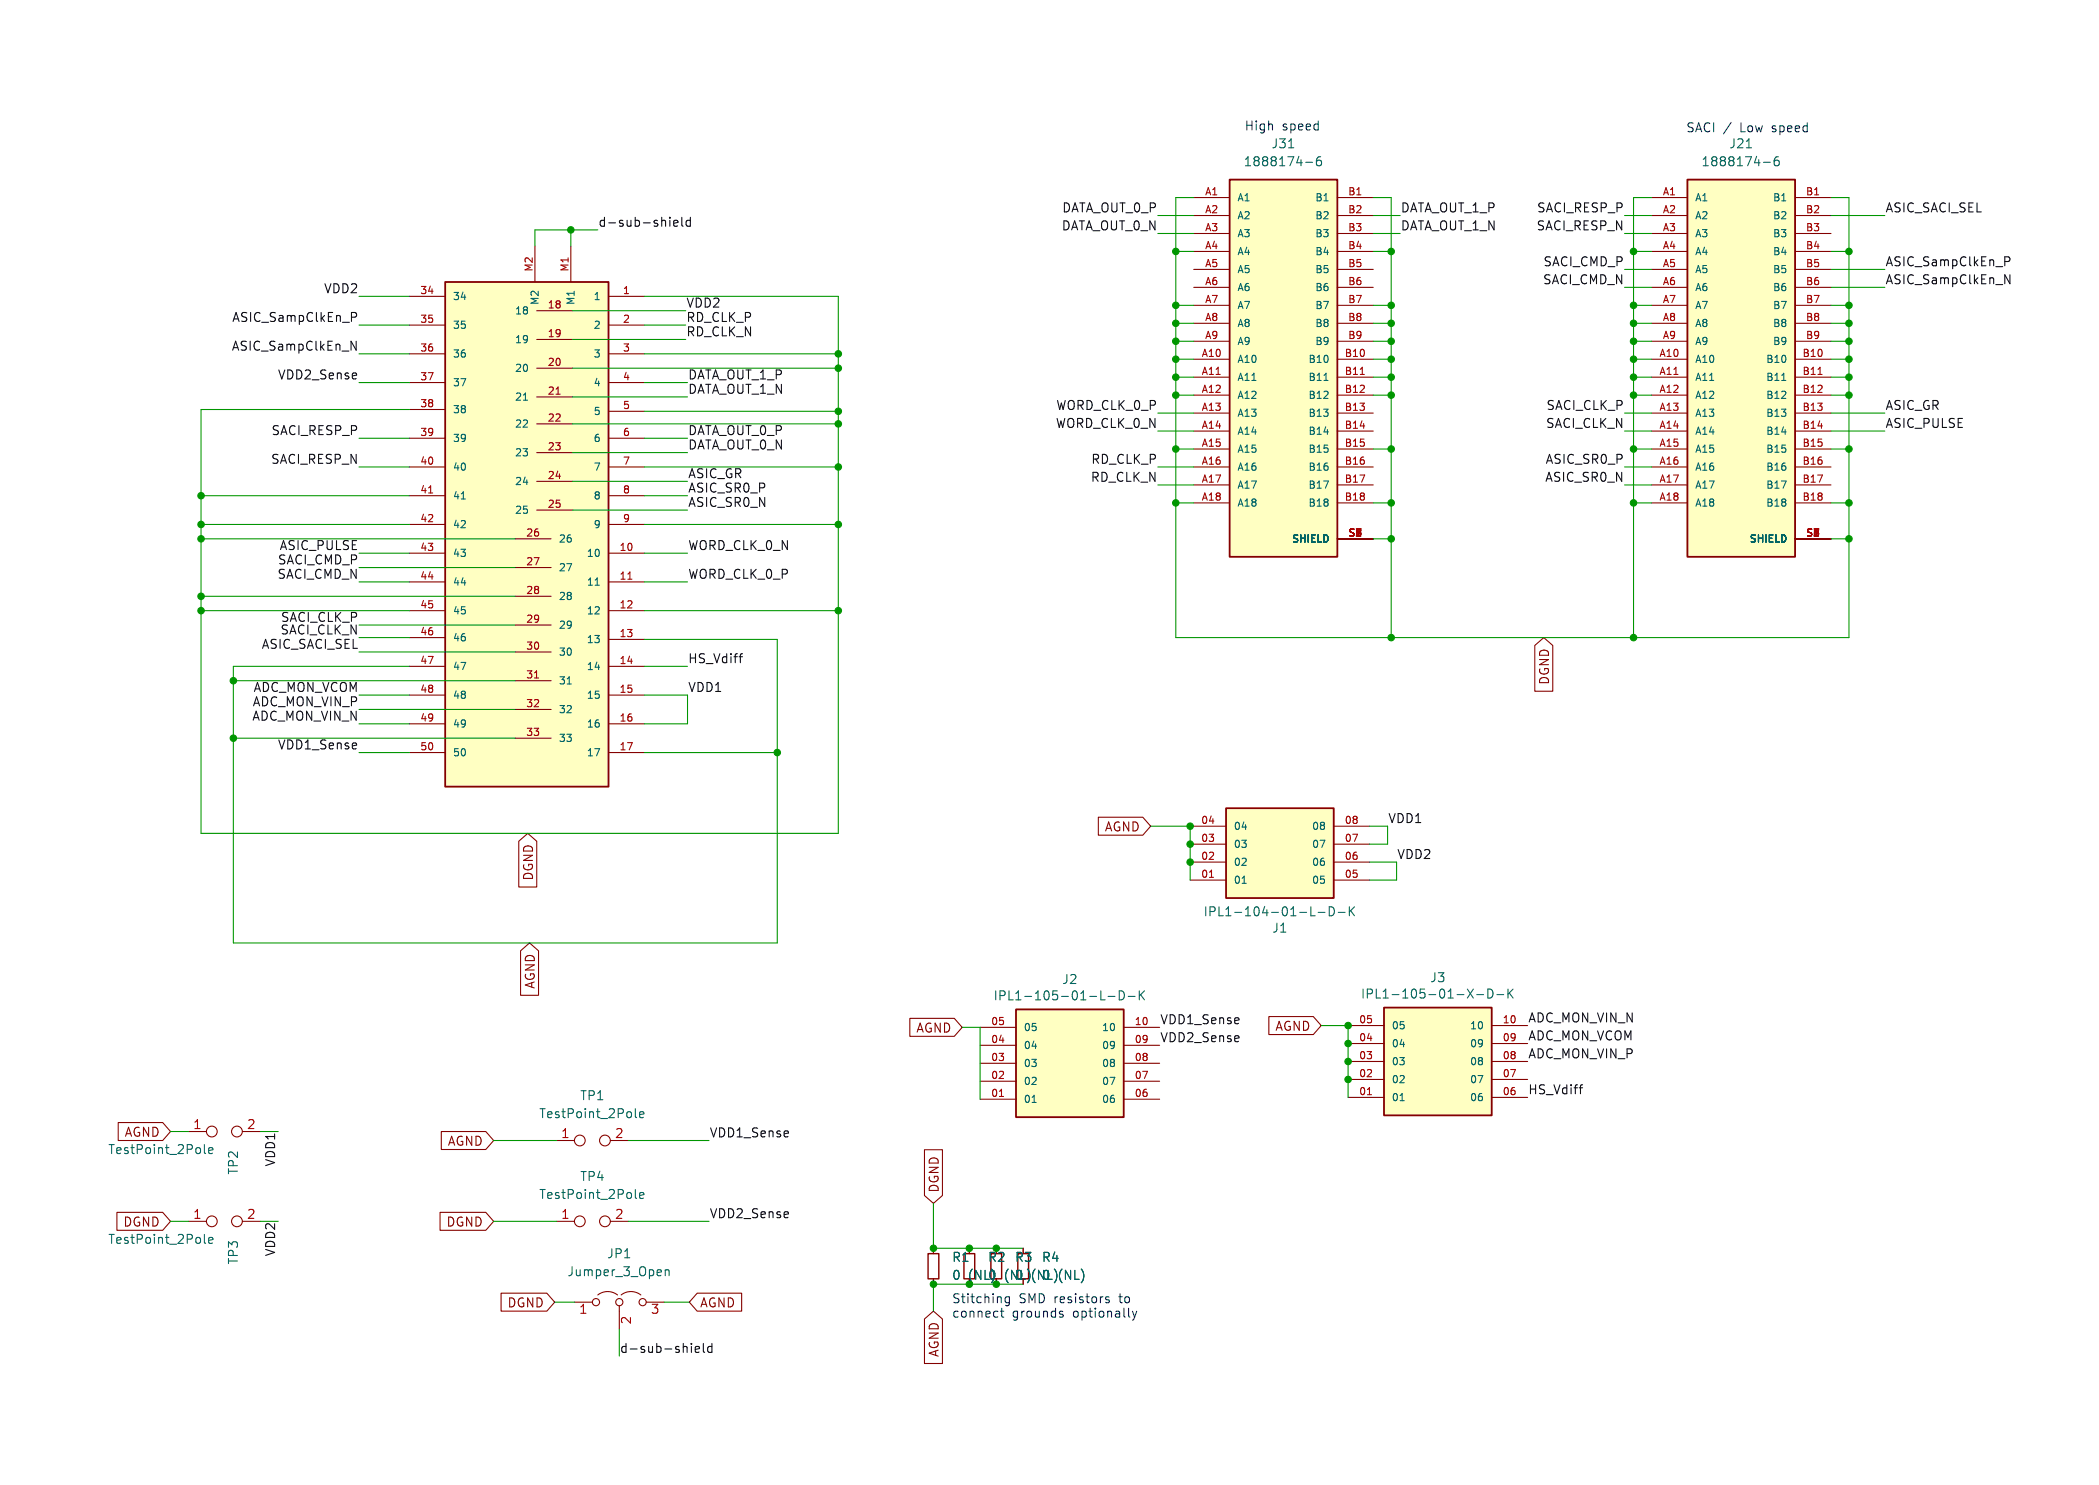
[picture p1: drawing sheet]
<svg xmlns="http://www.w3.org/2000/svg" width="297mm" height="210mm" viewBox="0 0 297 210" stroke-linecap="round" stroke-linejoin="round" font-family="sans-serif">
<g fill="#ffffc2" stroke="#ffffc2" stroke-width=".14">
<path d="M174 25.4h15.2v53.3h-15.2z"/>
<path d="M143.8 142.7h15.2v15.3h-15.2z"/>
<path d="M195.8 142.5h15.3v15.2h-15.3z"/>
<path d="M173.5 114.3h15.2v12.7h-15.2z"/>
<path d="M238.8 25.4h15.2v53.3h-15.2z"/>
<path d="M63 39.9h23.1v71.4h-23.1z"/>
</g>
<path d="M63 39.9h23.1v71.4h-23.1zM174 25.4h15.2v53.3h-15.2zM238.8 25.4h15.2v53.3h-15.2zM173.5 114.3h15.2v12.7h-15.2zM143.8 142.7h15.2v15.3h-15.2zM195.8 142.5h15.3v15.2h-15.3z" fill="none" stroke="#840000" stroke-width=".25"/>
<g fill="none" stroke="#840000" stroke-width=".15">
<path d="M75.7 34.8v5.1M80.8 34.8v5.1M168.9 27.9h5.1M168.9 30.5h5.1M168.9 33h5.1M168.9 35.6h5.1M168.9 38.1h5.1M189.2 27.9h5.1M189.2 30.5h5.1M189.2 33h5.1M189.2 35.6h5.1M189.2 38.1h5.1"/>
<path d="M233.7 27.9h5.1M233.7 30.5h5.1M233.7 33h5.1M233.7 35.6h5.1M233.7 38.1h5.1M254 27.9h5.1M254 30.5h5.1M254 33h5.1M254 35.6h5.1M254 38.1h5.1M57.9 41.9h5.1M57.9 46h5.1"/>
<path d="M57.9 50h5.1M57.9 54.1h5.1M57.9 57.9h5.1M75.9 43.9h5.1M75.9 48h5.1M75.9 52.1h5.1M75.9 56.1h5.1M75.9 59.9h5.1M86.1 41.9h5.1M86.1 46h5.1M86.1 50h5.1M86.1 54.1h5.1"/>
<path d="M86.1 58.2h5.1M168.9 50.8h5.1M168.9 53.3h5.1M168.9 55.9h5.1M168.9 58.4h5.1M168.9 40.6h5.1M168.9 43.2h5.1M168.9 45.7h5.1M168.9 48.3h5.1M189.2 50.8h5.1M189.2 53.3h5.1M189.2 55.9h5.1"/>
<path d="M189.2 58.4h5.1M189.2 40.6h5.1M189.2 43.2h5.1M189.2 45.7h5.1M189.2 48.3h5.1M233.7 50.8h5.1M233.7 53.3h5.1M233.7 55.9h5.1M233.7 58.4h5.1M233.7 40.6h5.1M233.7 43.2h5.1M233.7 45.7h5.1"/>
<path d="M233.7 48.3h5.1M254 50.8h5.1M254 53.3h5.1M254 55.9h5.1M254 58.4h5.1M254 40.6h5.1M254 43.2h5.1M254 45.7h5.1M254 48.3h5.1M57.9 66h5.1M57.9 78.2h5.1M57.9 62h5.1"/>
<path d="M57.9 70.1h5.1M57.9 74.2h5.1M72.9 76.2h5.1M75.9 64h5.1M75.9 68.1h5.1M75.9 72.1h5.1M86.1 66h5.1M86.1 78.2h5.1M86.1 62h5.1M86.1 70.1h5.1M86.1 74.2h5.1M168.9 61h5.1"/>
<path d="M168.9 63.5h5.1M168.9 66h5.1M168.9 68.6h5.1M168.9 71.1h5.1M189.2 61h5.1M189.2 63.5h5.1M189.2 66h5.1M189.2 68.6h5.1M189.2 71.1h5.1M189.2 76.2h5.1M233.7 61h5.1M233.7 63.5h5.1"/>
<path d="M233.7 66h5.1M233.7 68.6h5.1M233.7 71.1h5.1M254 61h5.1M254 63.5h5.1M254 66h5.1M254 68.6h5.1M254 71.1h5.1M254 76.2h5.1M57.9 82.3h5.1M57.9 86.4h5.1M57.9 94.2h5.1"/>
<path d="M57.9 98.3h5.1M57.9 90.2h5.1M72.9 80.3h5.1M72.9 84.3h5.1M72.9 88.4h5.1M72.9 92.2h5.1M72.9 96.3h5.1M86.1 82.3h5.1M86.1 86.4h5.1M86.1 90.4h5.1M86.1 94.2h5.1M86.1 98.3h5.1"/>
<path d="M217.2 91.3l1.2-1.1 1.3 1.1v6.5h-2.5zM57.9 102.4h5.1M57.9 106.4h5.1M72.9 100.3h5.1M72.9 104.4h5.1M73.4 119l1.3-1.1 1.2 1.1v6.4h-2.5zM86.1 102.4h5.1M86.1 106.4h5.1M155.4 115.6h6.3l1.1 1.2-1.1 1.3h-6.3zM168.4 119.4h5.1M168.4 116.8h5.1M188.7 119.4h5.1"/>
<path d="M188.7 116.8h5.1M73.7 134.5l1.2-1.1 1.3 1.1v6.3h-2.5zM168.4 124.5h5.1M168.4 121.9h5.1M188.7 124.5h5.1M188.7 121.9h5.1M16.7 158.7h6.3l1.1 1.3-1.1 1.3h-6.3zM128.7 144h6.3l1.1 1.3-1.1 1.3h-6.3zM138.7 155.4h5.1M138.7 152.9h5.1M138.7 150.4h5.1M138.7 147.8h5.1"/>
<path d="M138.7 145.3h5.1M159 155.4h5.1M159 152.9h5.1M159 150.4h5.1M159 147.8h5.1M159 145.3h5.1M179.5 143.8h6.3l1.1 1.2-1.1 1.3h-6.3zM190.8 155.2h5M190.8 152.7h5M190.8 150.1h5M190.8 147.6h5M190.8 145h5"/>
<path d="M211.1 155.2h5.1M211.1 152.7h5.1M211.1 150.1h5.1M211.1 147.6h5.1M211.1 145h5.1M16.5 171.4h6.5l1.1 1.3-1.1 1.3h-6.5zM26.7 160h2.5M26.7 172.7h2.5M34.3 160h2.5M34.3 172.7h2.5M62.3 171.4h6.4l1.1 1.3-1.1 1.3h-6.4zM62.4 160h6.3l1.1 1.3-1.1 1.3h-6.3z"/>
<path d="M78.7 172.7h2.6M78.7 161.3h2.6M86.4 172.7h2.5M86.4 161.3h2.5M130.8 162.6h2.6v6.5l-1.3 1.1-1.3-1.1zM132.1 176.5v.8M137.2 176.5v.8M141 176.5v.8M144.8 176.5v.8M70.9 182.9h6.5l1.1 1.3-1.1 1.2h-6.5zM81.3 184.2h2.5M84.6 183.1a2.26 2.26 0 0 1 2.8 0"/>
<path d="M87.6 184.7v3.3M87.9 183.1a2.26 2.26 0 0 1 2.8 0M91.4 184.2h2.6M98.6 182.9h6.3v2.5h-6.3l-1.1-1.2zM130.8 186.5l1.3-1.1 1.3 1.1v6.3h-2.6zM132.1 180.8v.8"/>
<circle cx="30" cy="160" r=".76"/>
<circle cx="30" cy="172.7" r=".76"/>
<circle cx="33.5" cy="160" r=".76"/>
<circle cx="33.5" cy="172.7" r=".76"/>
<circle cx="82" cy="172.7" r=".76"/>
<circle cx="82" cy="161.3" r=".76"/>
<circle cx="85.6" cy="161.3" r=".76"/>
<circle cx="85.6" cy="172.7" r=".76"/>
<circle cx="84.3" cy="184.2" r=".51"/>
<circle cx="87.6" cy="184.2" r=".51"/>
<circle cx="90.9" cy="184.2" r=".51"/>
</g>
<path d="M78.7 55.7h.6M172.1 53h.6M192.5 53h.6M236.8 53h.6M257.2 53h.6M60.6 69.7h.6M75.6 95.9h.6M88.8 81.9h.6M171.1 124.1h.6M141.4 155.1h.6M193.5 154.8h.6" fill="none" stroke="#a90000" stroke-width=".15"/>
<g fill="none" stroke="#006464" stroke-width=".15">
<path d="M182.3 20.9h.8M184.8 23h.9M186.9 22.2a.5 .5 0 0 0-.6 .5v.5l.1 .2h.4l.1-.1 .1-.4-.1-.2h-.4l-.2 .2M247.1 20.9h.7M249.5 23h1M251.6 22.2a.5 .5 0 0 0-.6 .5v.5l.2 .2h.3l.2-.1 .1-.4-.2-.2h-.3l-.3 .2M74.1 56.6h.5M187.3 53.8h.6M252.1 53.8h.6M65.3 70.6h.5M80.3 96.7h.5M84.2 82.8h.6"/>
<path d="M175.8 124.9h.5M185.5 129.5h.6M186.5 129h1M188.1 128.2a.64 .64 0 0 1 .7 .7 .64 .64 0 0 1-.7 .6zM189.4 129h.9M190.9 128.2v1.3M191.1 128.8l.6 .7M191.7 128.2l-.8 .8M207.6 139.9l.9 1.2M208.5 139.9l-.9 1.2M210.5 139.9a.64 .64 0 0 1 .8 .6 .64 .64 0 0 1-.8 .6zM213.4 139.9v1.2"/>
<path d="M214.1 139.9l-.7 .7M89.9 156.8v1.1l.2 .2M90.5 157.6l.6-.1-.1-.2-.3-.1-.2 .2 .1 .6h.4M146 155.9h.6M155.8 141.4h.6M156.8 140.9h1M158.4 140.1a.64 .64 0 0 1 .7 .7 .64 .64 0 0 1-.7 .6zM159.6 140.9h1M161.2 140.1v1.3M161.4 140.7l.5 .7M161.9 140.1l-.7 .8M198.1 155.7h.6"/>
<path d="M209 140.7h.9M211.8 140.7h1M213.6 140.4l.5 .7M28.9 161.9v1.1l.2 .1M28.9 174.6v1.1l.2 .1M29.5 162.7l.6-.1v-.2l-.4-.1-.2 .2 .1 .6h.5M29.5 175.4l.6-.1v-.2l-.4-.1-.2 .2 .1 .6h.5M89.9 168.2v1.1l.2 .2M90.5 169.1l.6-.2-.1-.2-.3-.1-.2 .2 .1 .6h.4M94.1 179.6v.8M94.1 179.7l.2-.1h.3l.1 .8"/>
</g>
<path d="M131.3 177.3h1.5v3.5h-1.5zM136.4 177.3h1.5v3.5h-1.5zM140.2 177.3h1.5v3.5h-1.5zM144 177.3h1.5v3.5h-1.5z" fill="none" stroke="#840000" stroke-width=".2"/>
<g fill="none" stroke="#0f0f0f" stroke-width=".15">
<path d="M94.8 30.7v.2M94.8 31.2v.8M95.3 31.6l.6-.1v-.3h-.4l-.2 .1 .1 .6h.5M96.5 30.7v1.1l.2 .2M97.7 31.2h-.4l-.2 .2v.4l.1 .1h.5M97.7 30.7v1.3M283.7 36.3h.5l.2 .3-.1 .3-.6 .1M283.7 38.9l.7 1.2v-1.2M49.7 48.3l.7 1.2v-1.2M49.7 44.2h.5l.3 .2-.2 .4-.6 .1M104.6 92.9h.5M105.1 92.5h-.3"/>
<path d="M223.5 153.8h.4M223.9 153.4l-.2 .1M97.8 190v.1M97.8 190.4v.9M98.4 190.8l.6-.1-.1-.2-.3-.1-.2 .2v.6h.5M99.5 190v1.1l.2 .2M100.7 190.5l-.3-.1-.3 .3v.3l.1 .2h.5M100.7 190v1.3"/>
</g>
<path d="M141.6 185.4h.4M141.7 185v1.1l.1 .1 .2 .1M142.8 183.4v1l-.2 .3-.3-.1M142.8 183.4h-.3l-.3 .2v.4l.1 .2h.5M150.1 185.4l.3 .1M150.1 185.9h.3v.2l-.1 .2h-.3M156.5 183.7l.4 .2 .1 .2-.2 .1h-.4M156.5 183.4h.4M160.2 185.4l.3 .9M160.5 186.3l-.1 .3-.2 .1M160.8 185.4l-.3 .9" fill="none" stroke="#0000c2" stroke-width=".15"/>
<g fill="none" stroke="#009600" stroke-width=".15">
<path d="M80.8 32.5v2.3M84.6 32.5h-8.9v2.3M163.8 33h5.1M163.8 30.5h5.1M166.4 35.6h2.5M168.9 27.9h-2.5v62.3h95.2v-62.3h-2.5M194.3 27.9h2.5v62.3M194.3 35.6h2.5M194.3 33h3.8M194.3 30.5h3.8M229.9 38.1h3.8M229.9 33h3.8"/>
<path d="M229.9 30.5h3.8M231.1 35.6h2.6M233.7 27.9h-2.6v62.3M259.1 35.6h2.5M259.1 38.1h7.6M259.1 30.5h7.6M50.8 54.1h7.1M50.8 50h7.1M50.8 46h7.1M50.8 41.9h7.1M81 56.1h16.3M81 59.9h37.6"/>
<path d="M81 52.1h37.6M81 43.9h16M81 48h16M91.2 54.1h6.1M91.2 50h27.4M91.2 46h5.8M91.2 41.9h27.4v76h-90.2v-60h29.5M91.2 58.2h27.4M163.8 58.4h5.1M166.4 45.7h2.5M166.4 43.2h2.5M166.4 53.3h2.5"/>
<path d="M166.4 55.9h2.5M166.4 50.8h2.5M166.4 48.3h2.5M194.3 45.7h2.5M194.3 43.2h2.5M194.3 53.3h2.5M194.3 55.9h2.5M194.3 50.8h2.5M194.3 48.3h2.5M229.9 58.4h3.8M229.9 40.6h3.8M231.1 45.7h2.6"/>
<path d="M231.1 43.2h2.6M231.1 53.3h2.6M231.1 55.9h2.6M231.1 50.8h2.6M231.1 48.3h2.6M259.1 45.7h2.5M259.1 43.2h2.5M259.1 58.4h7.6M259.1 53.3h2.5M259.1 55.9h2.5M259.1 50.8h2.5M259.1 40.6h7.6"/>
<path d="M259.1 48.3h2.5M28.4 76.2h44.5M28.4 74.2h29.5M28.4 70.1h29.5M50.8 66h7.1M50.8 78.2h7.1M50.8 62h7.1M81 64h16.3M81 68.1h16.3M81 72.1h16.3M91.2 66h27.4M91.2 78.2h6.1"/>
<path d="M91.2 74.2h27.4M91.2 70.1h6.1M91.2 62h6.1M163.8 61h5.1M163.8 66h5.1M163.8 68.6h5.1M166.4 63.5h2.5M166.4 71.1h2.5M194.3 63.5h2.5M194.3 71.1h2.5M194.3 76.2h2.5M229.9 61h3.8"/>
<path d="M229.9 66h3.8M229.9 68.6h3.8M231.1 63.5h2.6M231.1 71.1h2.6M259.1 61h7.6M259.1 63.5h2.5M259.1 71.1h2.5M259.1 76.2h2.5M28.4 84.3h44.5M28.4 86.4h29.5M33 96.3h39.9M50.8 90.2h7.1"/>
<path d="M50.8 88.4h22.1M50.8 80.3h22.1M50.8 82.3h7.1M50.8 98.3h7.1M50.8 92.2h22.1M91.2 90.4h18.8v43h-77v-39.2h24.9M91.2 86.4h27.4M91.2 82.3h6.1M91.2 98.3h6.1v4.1h-6.1M91.2 94.2h6.1M33 104.4h39.9M50.8 102.4h7.1"/>
<path d="M50.8 106.4h7.1M50.8 100.3h22.1M91.2 106.4h18.8M162.8 116.8h5.6v7.7M193.8 116.8h2.5v2.6h-2.5M193.8 121.9h3.8v2.6h-3.8M136.1 145.3h2.6v10.1M186.9 145h3.9v10.2M24.1 160h2.6M24.1 172.7h2.6M36.8 160h2.6M36.8 172.7h2.6"/>
<path d="M69.8 172.7h8.9M69.8 161.3h8.9M88.9 172.7h11.4M88.9 161.3h11.4M132.1 170.2v6.3h12.7M78.5 184.2h2.8M87.6 188v3.8M94 184.2h3.5M144.8 181.6h-12.7v3.8"/>
</g>
<g fill="#009600" stroke="#009600" stroke-width=".15">
<circle cx="231.1" cy="53.3" r=".46"/>
<circle cx="231.1" cy="55.9" r=".46"/>
<circle cx="261.6" cy="55.9" r=".46"/>
<circle cx="261.6" cy="53.3" r=".46"/>
<circle cx="261.6" cy="71.1" r=".46"/>
<circle cx="261.6" cy="76.2" r=".46"/>
<circle cx="231.1" cy="63.5" r=".46"/>
<circle cx="261.6" cy="63.5" r=".46"/>
<circle cx="231.1" cy="90.2" r=".46"/>
<circle cx="196.8" cy="90.2" r=".46"/>
<circle cx="231.1" cy="71.1" r=".46"/>
<circle cx="196.8" cy="50.8" r=".46"/>
<circle cx="196.8" cy="53.3" r=".46"/>
<circle cx="196.8" cy="48.3" r=".46"/>
<circle cx="231.1" cy="35.6" r=".46"/>
<circle cx="196.8" cy="71.1" r=".46"/>
<circle cx="196.8" cy="63.5" r=".46"/>
<circle cx="196.8" cy="35.6" r=".46"/>
<circle cx="196.8" cy="55.9" r=".46"/>
<circle cx="196.8" cy="43.2" r=".46"/>
<circle cx="261.6" cy="48.3" r=".46"/>
<circle cx="261.6" cy="45.7" r=".46"/>
<circle cx="261.6" cy="43.2" r=".46"/>
<circle cx="261.6" cy="50.8" r=".46"/>
<circle cx="261.6" cy="35.6" r=".46"/>
<circle cx="166.4" cy="35.6" r=".46"/>
<circle cx="196.8" cy="45.7" r=".46"/>
<circle cx="166.4" cy="48.3" r=".46"/>
<circle cx="166.4" cy="50.8" r=".46"/>
<circle cx="166.4" cy="45.7" r=".46"/>
<circle cx="166.4" cy="43.2" r=".46"/>
<circle cx="166.4" cy="63.5" r=".46"/>
<circle cx="166.4" cy="55.9" r=".46"/>
<circle cx="166.4" cy="71.1" r=".46"/>
<circle cx="166.4" cy="53.3" r=".46"/>
<circle cx="231.1" cy="48.3" r=".46"/>
<circle cx="231.1" cy="50.8" r=".46"/>
<circle cx="231.1" cy="43.2" r=".46"/>
<circle cx="231.1" cy="45.7" r=".46"/>
<circle cx="168.4" cy="116.8" r=".46"/>
<circle cx="196.8" cy="76.2" r=".46"/>
<circle cx="168.4" cy="121.9" r=".46"/>
<circle cx="190.8" cy="147.6" r=".46"/>
<circle cx="190.8" cy="145" r=".46"/>
<circle cx="168.4" cy="119.4" r=".46"/>
<circle cx="118.6" cy="74.2" r=".46"/>
<circle cx="110" cy="106.4" r=".46"/>
<circle cx="118.6" cy="86.4" r=".46"/>
<circle cx="80.8" cy="32.5" r=".46"/>
<circle cx="28.4" cy="86.4" r=".46"/>
<circle cx="28.4" cy="84.3" r=".46"/>
<circle cx="28.4" cy="74.2" r=".46"/>
<circle cx="28.4" cy="76.2" r=".46"/>
<circle cx="28.4" cy="70.1" r=".46"/>
<circle cx="118.6" cy="50" r=".46"/>
<circle cx="118.6" cy="59.9" r=".46"/>
<circle cx="118.6" cy="58.2" r=".46"/>
<circle cx="118.6" cy="66" r=".46"/>
<circle cx="118.6" cy="52.1" r=".46"/>
<circle cx="33" cy="104.4" r=".46"/>
<circle cx="33" cy="96.3" r=".46"/>
<circle cx="141" cy="176.5" r=".46"/>
<circle cx="190.8" cy="152.7" r=".46"/>
<circle cx="190.8" cy="150.1" r=".46"/>
<circle cx="137.2" cy="176.5" r=".46"/>
<circle cx="132.1" cy="181.6" r=".46"/>
<circle cx="132.1" cy="176.5" r=".46"/>
<circle cx="141" cy="181.6" r=".46"/>
</g>
<g font-size="1.8" fill="#006464">
<text x="175.9" y="23.7">1888174-6</text>
<text x="179.8" y="21.2">J31</text>
<text x="240.7" y="23.7">1888174-6</text>
<text x="244.6" y="21.2">J21</text>
<text x="170.2" y="129.8">IPL1-104-01-L-D-K</text>
<text x="179.9" y="132.1">J1</text>
<text x="140.5" y="141.7">IPL1-105-01-L-D-K</text>
<text x="150.2" y="139.4">J2</text>
<text x="192.5" y="141.4">IPL1-105-01-X-D-K</text>
<text x="202.3" y="139.1">J3</text>
<text x="82" y="155.8">TP1</text>
<text x="76.2" y="158.3">TestPoint_2Pole</text>
<text x="15.2" y="163.4">TestPoint_2Pole</text>
<text x="33.9" y="166.2" transform="rotate(-90 33.9 166.2)">TP2</text>
<text x="82" y="167.2">TP4</text>
<text x="76.2" y="169.8">TestPoint_2Pole</text>
<text x="15.2" y="176.1">TestPoint_2Pole</text>
<text x="33.9" y="178.9" transform="rotate(-90 33.9 178.9)">TP3</text>
<text x="85.8" y="178.2">JP1</text>
<text x="134.6" y="178.7">R1</text>
<text x="139.7" y="178.7">R2</text>
<text x="143.5" y="178.7">R3</text>
<text x="147.3" y="178.7">R4</text>
<text x="80.2" y="180.7">Jumper_3_Open</text>
<text x="134.6" y="181.2">0</text>
<text x="142.1" y="181.2">(NL) (NL) (NL)</text>
<text x="147.3" y="181.2">0</text>
</g>
<g font-size="1.8" fill="#0000c2">
<text x="176" y="18.5">High</text>
<text x="181.4" y="18.5">speed</text>
<text x="238.5" y="18.8">SACI /</text>
<text x="246.4" y="18.8">Low</text>
<text x="251" y="18.8">speed</text>
<text x="134.6" y="184.4">Stitching</text>
<text x="144.2" y="184.4">SMD resistors</text>
<text x="158.7" y="184.4">to</text>
<text x="134.6" y="186.4">connect</text>
<text x="143.2" y="186.4">grounds</text>
<text x="152" y="186.4">optionally</text>
</g>
<g font-size="1.8" fill="#0f0f0f">
<text x="84.6" y="32.2">d-sub-shield</text>
<text x="150.1" y="32.7">DATA_OUT_0_N</text>
<text x="150.2" y="30.1">DATA_OUT_0_P</text>
<text x="198.1" y="30.1">DATA_OUT_1_P</text>
<text x="198.1" y="32.7">DATA_OUT_1_N</text>
<text x="217.3" y="32.7">SACI_RESP_N</text>
<text x="217.4" y="30.1">SACI_RESP_P</text>
<text x="266.7" y="30.1">ASIC_SACI_SEL</text>
<text x="45.8" y="41.6">VDD2</text>
<text x="218.2" y="40.3">SACI_CMD_N</text>
<text x="218.3" y="37.8">SACI_CMD_P</text>
<text x="266.7" y="37.8">ASIC_SampClkEn_P</text>
<text x="266.7" y="40.3">ASIC_SampClkEn_N</text>
<text x="32.8" y="45.6">ASIC_SampClkEn_P</text>
<text x="97" y="45.6">RD_CLK_P</text>
<text x="97" y="47.7">RD_CLK_N</text>
<text x="97" y="43.6">VDD2</text>
<text x="32.7" y="49.7">ASIC_SampClkEn_N</text>
<text x="39.2" y="53.8">VDD2_Sense</text>
<text x="97.3" y="53.8">DATA_OUT_1_P</text>
<text x="97.3" y="55.8">DATA_OUT_1_N</text>
<text x="149.4" y="58.1">WORD_CLK_0_P</text>
<text x="218.7" y="58.1">SACI_CLK_P</text>
<text x="266.7" y="58.1">ASIC_GR</text>
<text x="38.3" y="65.7">SACI_RESP_N</text>
<text x="38.3" y="61.6">SACI_RESP_P</text>
<text x="97.3" y="61.6">DATA_OUT_0_P</text>
<text x="97.3" y="63.7">DATA_OUT_0_N</text>
<text x="149.3" y="60.6">WORD_CLK_0_N</text>
<text x="154.3" y="65.7">RD_CLK_P</text>
<text x="218.6" y="65.7">ASIC_SR0_P</text>
<text x="218.7" y="60.6">SACI_CLK_N</text>
<text x="266.7" y="60.6">ASIC_PULSE</text>
<text x="97.3" y="67.7">ASIC_GR</text>
<text x="97.3" y="71.8">ASIC_SR0_N</text>
<text x="97.3" y="69.8">ASIC_SR0_P</text>
<text x="154.3" y="68.2">RD_CLK_N</text>
<text x="218.5" y="68.2">ASIC_SR0_N</text>
<text x="39.5" y="77.9">ASIC_PULSE</text>
<text x="97.3" y="77.9">WORD_CLK_0_N</text>
<text x="39.2" y="81.9">SACI_CMD_N</text>
<text x="39.2" y="79.9">SACI_CMD_P</text>
<text x="97.3" y="81.9">WORD_CLK_0_P</text>
<text x="39.6" y="89.8">SACI_CLK_N</text>
<text x="39.7" y="88">SACI_CLK_P</text>
<text x="36.9" y="91.9">ASIC_SACI_SEL</text>
<text x="97.3" y="93.9">HS_Vdiff</text>
<text x="35.7" y="100">ADC_MON_VIN_P</text>
<text x="35.8" y="97.9">ADC_MON_VCOM</text>
<text x="97.3" y="97.9">VDD1</text>
<text x="35.6" y="102">ADC_MON_VIN_N</text>
<text x="39.2" y="106.1">VDD1_Sense</text>
<text x="196.3" y="116.5">VDD1</text>
<text x="197.6" y="121.6">VDD2</text>
<text x="164.1" y="144.9">VDD1_Sense</text>
<text x="164.1" y="147.5">VDD2_Sense</text>
<text x="216.2" y="144.7">ADC_MON_VIN_N</text>
<text x="216.2" y="147.2">ADC_MON_VCOM</text>
<text x="216.2" y="149.8">ADC_MON_VIN_P</text>
<text x="216.2" y="154.8">HS_Vdiff</text>
<text x="100.3" y="160.9">VDD1_Sense</text>
<text x="39" y="165.1" transform="rotate(-90 39 165.1)">VDD1</text>
<text x="100.3" y="172.4">VDD2_Sense</text>
<text x="39" y="177.8" transform="rotate(-90 39 177.8)">VDD2</text>
<text x="87.6" y="191.4">d-sub-shield</text>
</g>
<g font-size="1.8" fill="#840000">
<text x="219.4" y="96.9" transform="rotate(-90 219.4 96.9)">DGND</text>
<text x="156.2" y="117.8">AGND</text>
<text x="75.6" y="124.6" transform="rotate(-90 75.6 124.6)">DGND</text>
<text x="75.9" y="139.9" transform="rotate(-90 75.9 139.9)">AGND</text>
<text x="129.6" y="146.2">AGND</text>
<text x="180.4" y="146">AGND</text>
<text x="17.5" y="161">AGND</text>
<text x="63.3" y="162.2">AGND</text>
<text x="17.4" y="173.7">DGND</text>
<text x="63.1" y="173.7">DGND</text>
<text x="133" y="168.8" transform="rotate(-90 133 168.8)">DGND</text>
<text x="71.7" y="185.1">DGND</text>
<text x="99" y="185.1">AGND</text>
<text x="143.5" y="181.2">0</text>
<text x="133" y="192" transform="rotate(-90 133 192)">AGND</text>
</g>
<g font-size="1.8" fill="#a90000">
<text x="27.2" y="159.8">1</text>
<text x="34.9" y="159.8">2</text>
<text x="79.3" y="161">1</text>
<text x="86.9" y="161">2</text>
<text x="27.2" y="172.5">1</text>
<text x="34.9" y="172.5">2</text>
<text x="79.3" y="172.5">1</text>
<text x="86.9" y="172.5">2</text>
<text x="81.8" y="186.1">1</text>
<text x="89.6" y="187.4" transform="rotate(-90 89.6 187.4)">2</text>
<text x="92" y="186.1">3</text>
</g>
<text font-size="1.8" fill="#009600" x="137" y="181.2">(NL)0</text>
<g font-size="1.4" fill="#a90000">
<text x="170.4" y="27.7">A1</text>
<text x="190.7" y="27.7">B1</text>
<text x="235.2" y="27.7">A1</text>
<text x="255.4" y="27.7">B1</text>
<text x="170.4" y="30.2">A2</text>
<text x="170.4" y="32.8">A3</text>
<text x="170.4" y="35.3">A4</text>
<text x="190.7" y="30.2">B2</text>
<text x="190.7" y="32.8">B3</text>
<text x="190.7" y="35.3">B4</text>
<text x="235.2" y="30.2">A2</text>
<text x="235.2" y="32.8">A3</text>
<text x="235.2" y="35.3">A4</text>
<text x="255.4" y="30.2">B2</text>
<text x="255.4" y="32.8">B3</text>
<text x="255.4" y="35.3">B4</text>
<text x="59.4" y="41.7">34</text>
<text x="75.4" y="38.5" transform="rotate(-90 75.4 38.5)">M2</text>
<text x="80.5" y="38.5" transform="rotate(-90 80.5 38.5)">M1</text>
<text x="88" y="41.7">1</text>
<text x="170.4" y="37.8">A5</text>
<text x="170.4" y="40.4">A6</text>
<text x="190.7" y="37.8">B5</text>
<text x="190.7" y="40.4">B6</text>
<text x="235.2" y="37.8">A5</text>
<text x="235.2" y="40.4">A6</text>
<text x="255.4" y="37.8">B5</text>
<text x="255.4" y="40.4">B6</text>
<text x="59.4" y="45.7">35</text>
<text x="77.4" y="43.7">18</text>
<text x="77.4" y="47.8">19</text>
<text x="88" y="45.7">2</text>
<text x="170.4" y="42.9">A7</text>
<text x="170.4" y="45.5">A8</text>
<text x="190.7" y="42.9">B7</text>
<text x="190.7" y="45.5">B8</text>
<text x="235.2" y="42.9">A7</text>
<text x="235.2" y="45.5">A8</text>
<text x="255.4" y="42.9">B7</text>
<text x="255.4" y="45.5">B8</text>
<text x="59.4" y="49.8">36</text>
<text x="59.4" y="53.8">37</text>
<text x="77.4" y="51.8">20</text>
<text x="88" y="49.8">3</text>
<text x="88" y="53.8">4</text>
<text x="169.9" y="50.5">A10</text>
<text x="169.9" y="53.1">A11</text>
<text x="170.4" y="48">A9</text>
<text x="190.2" y="50.5">B10</text>
<text x="190.2" y="53.1">B11</text>
<text x="190.7" y="48">B9</text>
<text x="234.7" y="50.5">A10</text>
<text x="234.7" y="53.1">A11</text>
<text x="235.2" y="48">A9</text>
<text x="254.9" y="50.5">B10</text>
<text x="254.9" y="53.1">B11</text>
<text x="255.4" y="48">B9</text>
<text x="59.4" y="57.7">38</text>
<text x="77.4" y="55.9">21</text>
<text x="77.4" y="59.7">22</text>
<text x="88" y="57.9">5</text>
<text x="169.9" y="55.6">A12</text>
<text x="169.9" y="58.2">A13</text>
<text x="190.2" y="55.6">B12</text>
<text x="190.2" y="58.2">B13</text>
<text x="234.7" y="55.6">A12</text>
<text x="234.7" y="58.2">A13</text>
<text x="254.9" y="55.6">B12</text>
<text x="254.9" y="58.2">B13</text>
<text x="59.4" y="61.7">39</text>
<text x="59.4" y="65.8">40</text>
<text x="77.4" y="63.8">23</text>
<text x="88" y="61.7">6</text>
<text x="88" y="65.8">7</text>
<text x="169.9" y="60.7">A14</text>
<text x="169.9" y="63.2">A15</text>
<text x="169.9" y="65.8">A16</text>
<text x="190.2" y="60.7">B14</text>
<text x="190.2" y="63.2">B15</text>
<text x="190.2" y="65.8">B16</text>
<text x="234.7" y="60.7">A14</text>
<text x="234.7" y="63.2">A15</text>
<text x="234.7" y="65.8">A16</text>
<text x="254.9" y="60.7">B14</text>
<text x="254.9" y="63.2">B15</text>
<text x="254.9" y="65.8">B16</text>
<text x="59.4" y="69.9">41</text>
<text x="77.4" y="67.8">24</text>
<text x="77.4" y="71.9">25</text>
<text x="88" y="69.9">8</text>
<text x="169.9" y="68.3">A17</text>
<text x="169.9" y="70.9">A18</text>
<text x="190.2" y="68.3">B17</text>
<text x="190.2" y="70.9">B18</text>
<text x="234.7" y="68.3">A17</text>
<text x="234.7" y="70.9">A18</text>
<text x="254.9" y="68.3">B17</text>
<text x="254.9" y="70.9">B18</text>
<text x="59.4" y="73.9">42</text>
<text x="59.4" y="78">43</text>
<text x="74.3" y="75.9">26</text>
<text x="87.6" y="78">10</text>
<text x="88" y="73.9">9</text>
<text x="190.7" y="75.9">S1</text>
<text x="191.6" y="75.9">7</text>
<text x="255.4" y="75.9">S1</text>
<text x="256.4" y="75.9">7</text>
<text x="59.4" y="82">44</text>
<text x="74.3" y="80">27</text>
<text x="87.6" y="82">11</text>
<text x="59.4" y="86.1">45</text>
<text x="59.4" y="89.9">46</text>
<text x="74.3" y="84.1">28</text>
<text x="74.3" y="88.1">29</text>
<text x="87.6" y="86.1">12</text>
<text x="59.4" y="94">47</text>
<text x="74.3" y="91.9">30</text>
<text x="87.6" y="90.2">13</text>
<text x="87.6" y="94">14</text>
<text x="59.4" y="98">48</text>
<text x="74.3" y="96">31</text>
<text x="74.3" y="100.1">32</text>
<text x="87.6" y="98">15</text>
<text x="59.4" y="102.1">49</text>
<text x="59.4" y="106.2">50</text>
<text x="74.3" y="104.1">33</text>
<text x="87.6" y="102.1">16</text>
<text x="87.6" y="106.2">17</text>
<text x="169.8" y="119.1">03</text>
<text x="169.8" y="116.6">04</text>
<text x="190.2" y="119.1">07</text>
<text x="190.2" y="116.6">08</text>
<text x="169.8" y="124.2">01</text>
<text x="169.8" y="121.7">02</text>
<text x="190.2" y="124.2">05</text>
<text x="190.2" y="121.7">06</text>
<text x="140.1" y="147.6">04</text>
<text x="140.1" y="145">05</text>
<text x="160.4" y="147.6">09</text>
<text x="160.4" y="145">10</text>
<text x="192.2" y="149.9">03</text>
<text x="192.2" y="147.3">04</text>
<text x="192.2" y="144.8">05</text>
<text x="212.5" y="149.9">08</text>
<text x="212.5" y="147.3">09</text>
<text x="212.5" y="144.8">10</text>
<text x="140.1" y="155.2">01</text>
<text x="140.1" y="152.7">02</text>
<text x="140.1" y="150.1">03</text>
<text x="160.4" y="155.2">06</text>
<text x="160.4" y="152.7">07</text>
<text x="160.4" y="150.1">08</text>
<text x="192.2" y="154.9">01</text>
<text x="192.2" y="152.4">02</text>
<text x="212.5" y="154.9">06</text>
<text x="212.5" y="152.4">07</text>
</g>
<g font-size="1.4" fill="#006464">
<text x="175" y="28.7">A1</text>
<text x="186" y="28.7">B1</text>
<text x="239.8" y="28.7">A1</text>
<text x="250.7" y="28.7">B1</text>
<text x="175" y="31.2">A2</text>
<text x="175" y="33.8">A3</text>
<text x="186" y="31.2">B2</text>
<text x="186" y="33.8">B3</text>
<text x="239.8" y="31.2">A2</text>
<text x="239.8" y="33.8">A3</text>
<text x="250.7" y="31.2">B2</text>
<text x="250.7" y="33.8">B3</text>
<text x="175" y="36.3">A4</text>
<text x="175" y="38.8">A5</text>
<text x="175" y="41.4">A6</text>
<text x="186" y="36.3">B4</text>
<text x="186" y="38.8">B5</text>
<text x="186" y="41.4">B6</text>
<text x="239.8" y="36.3">A4</text>
<text x="239.8" y="38.8">A5</text>
<text x="239.8" y="41.4">A6</text>
<text x="250.7" y="36.3">B4</text>
<text x="250.7" y="38.8">B5</text>
<text x="250.7" y="41.4">B6</text>
<text x="64" y="42.6">34</text>
<text x="64" y="46.7">35</text>
<text x="72.7" y="44.7">18</text>
<text x="76.4" y="43.3" transform="rotate(-90 76.4 43.3)">M2</text>
<text x="81.5" y="43.3" transform="rotate(-90 81.5 43.3)">M1</text>
<text x="83.9" y="42.6">1</text>
<text x="83.9" y="46.7">2</text>
<text x="175" y="43.9">A7</text>
<text x="175" y="46.5">A8</text>
<text x="186" y="43.9">B7</text>
<text x="186" y="46.5">B8</text>
<text x="239.8" y="43.9">A7</text>
<text x="239.8" y="46.5">A8</text>
<text x="250.7" y="43.9">B7</text>
<text x="250.7" y="46.5">B8</text>
<text x="64" y="50.8">36</text>
<text x="72.7" y="48.7">19</text>
<text x="72.7" y="52.8">20</text>
<text x="83.9" y="50.8">3</text>
<text x="175" y="51.5">A10</text>
<text x="175" y="49">A9</text>
<text x="185" y="51.5">B10</text>
<text x="186" y="49">B9</text>
<text x="239.8" y="51.5">A10</text>
<text x="239.8" y="49">A9</text>
<text x="249.8" y="51.5">B10</text>
<text x="250.7" y="49">B9</text>
<text x="64" y="54.8">37</text>
<text x="64" y="58.6">38</text>
<text x="72.7" y="56.9">21</text>
<text x="83.9" y="54.8">4</text>
<text x="83.9" y="58.9">5</text>
<text x="175" y="54.1">A11</text>
<text x="175" y="56.6">A12</text>
<text x="175" y="59.2">A13</text>
<text x="185" y="54.1">B11</text>
<text x="185" y="56.6">B12</text>
<text x="185" y="59.2">B13</text>
<text x="239.8" y="54.1">A11</text>
<text x="239.8" y="56.6">A12</text>
<text x="239.8" y="59.2">A13</text>
<text x="249.8" y="54.1">B11</text>
<text x="249.8" y="56.6">B12</text>
<text x="249.8" y="59.2">B13</text>
<text x="64" y="62.7">39</text>
<text x="72.7" y="60.7">22</text>
<text x="72.7" y="64.7">23</text>
<text x="83.9" y="62.7">6</text>
<text x="175" y="61.7">A14</text>
<text x="175" y="64.2">A15</text>
<text x="185" y="61.7">B14</text>
<text x="185" y="64.2">B15</text>
<text x="239.8" y="61.7">A14</text>
<text x="239.8" y="64.2">A15</text>
<text x="249.8" y="61.7">B14</text>
<text x="249.8" y="64.2">B15</text>
<text x="64" y="66.8">40</text>
<text x="64" y="70.8">41</text>
<text x="72.7" y="68.8">24</text>
<text x="83.9" y="66.8">7</text>
<text x="83.9" y="70.8">8</text>
<text x="175" y="66.8">A16</text>
<text x="175" y="69.3">A17</text>
<text x="175" y="71.9">A18</text>
<text x="185" y="66.8">B16</text>
<text x="185" y="69.3">B17</text>
<text x="185" y="71.9">B18</text>
<text x="239.8" y="66.8">A16</text>
<text x="239.8" y="69.3">A17</text>
<text x="239.8" y="71.9">A18</text>
<text x="249.8" y="66.8">B16</text>
<text x="249.8" y="69.3">B17</text>
<text x="249.8" y="71.9">B18</text>
<text x="64" y="74.9">42</text>
<text x="72.7" y="72.9">25</text>
<text x="79" y="76.9">26</text>
<text x="83.9" y="74.9">9</text>
<text x="182.7" y="76.9">SHIELD</text>
<text x="247.5" y="76.9">SHIELD</text>
<text x="64" y="79">43</text>
<text x="64" y="83">44</text>
<text x="79" y="81">27</text>
<text x="82.9" y="79">10</text>
<text x="82.9" y="83">11</text>
<text x="64" y="87.1">45</text>
<text x="79" y="85.1">28</text>
<text x="79" y="89.1">29</text>
<text x="82.9" y="87.1">12</text>
<text x="64" y="90.9">46</text>
<text x="64" y="95">47</text>
<text x="79" y="92.9">30</text>
<text x="82.9" y="91.2">13</text>
<text x="82.9" y="95">14</text>
<text x="64" y="99">48</text>
<text x="79" y="97">31</text>
<text x="79" y="101.1">32</text>
<text x="82.9" y="99">15</text>
<text x="64" y="103.1">49</text>
<text x="64" y="107.2">50</text>
<text x="79" y="105.1">33</text>
<text x="82.9" y="103.1">16</text>
<text x="82.9" y="107.2">17</text>
<text x="174.5" y="117.6">04</text>
<text x="185.5" y="117.6">08</text>
<text x="174.5" y="125.2">01</text>
<text x="174.5" y="122.7">02</text>
<text x="174.5" y="120.1">03</text>
<text x="185.5" y="125.2">05</text>
<text x="185.5" y="122.7">06</text>
<text x="185.5" y="120.1">07</text>
<text x="144.8" y="148.6">04</text>
<text x="144.8" y="146">05</text>
<text x="155.8" y="148.6">09</text>
<text x="155.8" y="146">10</text>
<text x="196.8" y="148.3">04</text>
<text x="196.8" y="145.8">05</text>
<text x="207.9" y="148.3">09</text>
<text x="207.9" y="145.8">10</text>
<text x="144.8" y="153.6">02</text>
<text x="144.8" y="151.1">03</text>
<text x="155.8" y="153.6">07</text>
<text x="155.8" y="151.1">08</text>
<text x="196.8" y="155.9">01</text>
<text x="196.8" y="153.4">02</text>
<text x="196.8" y="150.9">03</text>
<text x="207.9" y="155.9">06</text>
<text x="207.9" y="153.4">07</text>
<text x="207.9" y="150.9">08</text>
<text x="144.8" y="156.2">01</text>
<text x="155.8" y="156.2">06</text>
</g>
</svg>
